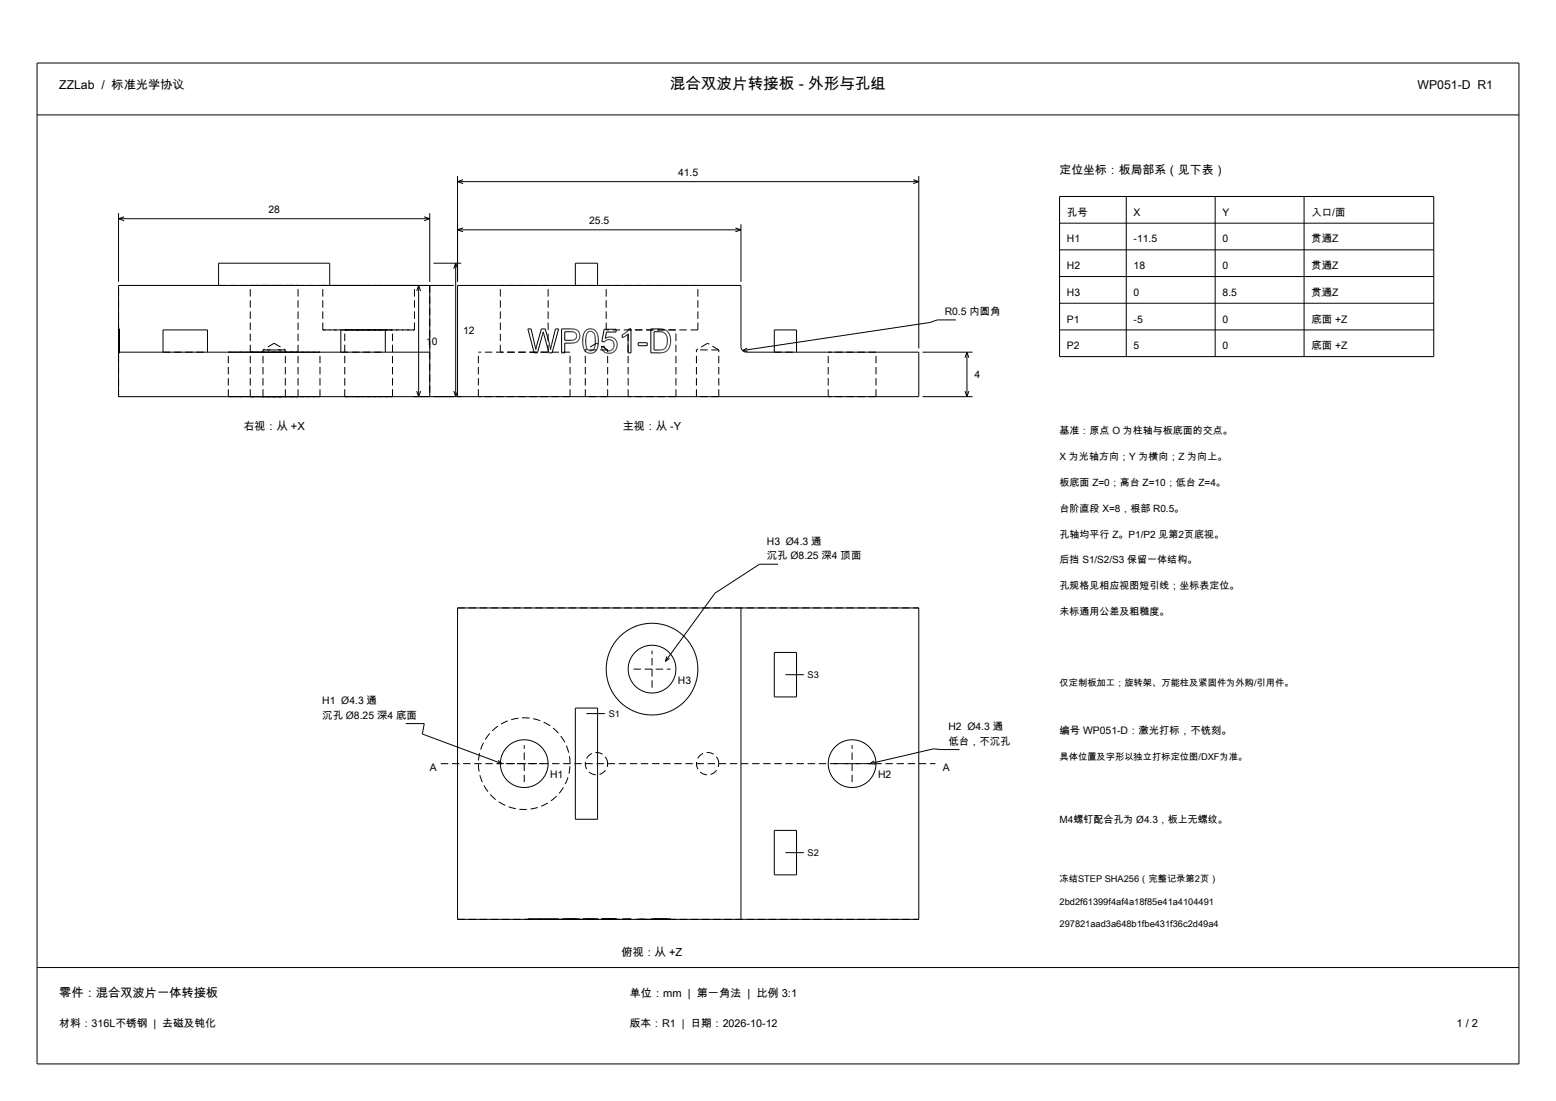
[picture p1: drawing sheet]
<svg xmlns="http://www.w3.org/2000/svg" width="420mm" height="297mm" viewBox="0 0 420 297" stroke-linecap="round" stroke-linejoin="round" font-family="sans-serif">
<g fill="none" stroke="#000" stroke-width=".27">
<path d="M10 17h400v270h-400zM10 31h400M32 57.5v18.5M32 59h84M32 59l1.5 .5M33.5 58.5l-1.5 .5M114.5 58.5l1.5 .5M116 57.5v18.5M116 59l-1.5 .5M123.5 47.5v28.5M123.5 49h124.5M123.5 49l1.5 .5"/>
<path d="M125 48.5l-1.5 .5M246.5 48.5l1.5 .5M248 47.5v46.5M248 49l-1.5 .5M286 53h101v43.2h-101zM304 53v43.2M328 53v43.2M352 53v43.2M59 77v-6h30v6M113 77v30M113 77l.5 1.5M113 77l-.5 1.5"/>
<path d="M116 77v18M117 71h7.5M122.5 77h-90.5v18M123 71v36M123 71l.5 1.5M123 71l-.5 1.5M123.5 62h76.5M123.5 62l1.5 .5M125 61.5l-1.5 .5M155.3 77v-6h6v6M198.5 61.5l1.5 .5M200 60.5v15.5"/>
<path d="M200 62l-1.5 .5M286 60.2h101M286 67.4h101M286 74.6h101M32 95v12h216v-12l-46.9-.1-.7-.3-.4-1.1v-16.5h-76.5v30M32 95h84M44 95v-6h12v6M92 95v-6h12v6M116 95v12M142.5 88.7h.9l1.2 5.6 1.5-5.6h1.1l1.4 5.6 1.3-5.6h.9l-1.8 6.5h-.8l-1.6-5.7-1.5 5.7h-.9zM151.6 88.7h2.4a1.97 1.97 0 0 1 2.1 .7 1.97 1.97 0 0 1 .2 2.2 2.09 2.09 0 0 1-2.2 1h-1.7v2.6h-.8zM152.4 89.5h1.7a1.2 1.2 0 0 1 1.5 1.1 1.2 1.2 0 0 1-1.5 1.2h-1.7z"/>
<path d="M155.3 91.5h-.1M158.1 89.2a2.08 2.08 0 0 1 2.4-.2 2.08 2.08 0 0 1 1 2.1 3.8 3.8 0 0 1-1.3 4.1 2.11 2.11 0 0 1-2.9-2.4 4.7 4.7 0 0 1 .8-3.6zM158.9 94.5h.1M159.8 89.5l-.7-.1-.5 .3-.3 .7-.2 1.2a3.3 3.3 0 0 0 .6 2.8l.2 .1M159.8 89.5h.1M159.9 89.5l.4 .3a6 6 0 0 1 .1 4.2l-.2 .2M160.2 94.3l-.6 .3-.7-.1M160.2 94.2v.1M163.1 88.8h3.2v.8h-2.6l-.3 1.7a2.16 2.16 0 0 1 3.2 1.5 2.16 2.16 0 0 1-2.5 2.5l-.9-.3-.7-.8-.2-.7 .8-.1a1.37 1.37 0 0 0 1.8 1.1 1.37 1.37 0 0 0 .8-1.9 1.4 1.4 0 0 0-1.1-1 1.4 1.4 0 0 0-1.4 .6l-.8-.1zM165.5 92.2h.1M167.9 90.3l1.2-.7 .7-.9h.5v6.5h-.8v-5.1l-1.6 1zM172.3 92.5h2.4v.7h-2.4z"/>
<path d="M175.7 88.7h2.2a2.89 2.89 0 0 1 3.1 3.8l-.5 1.5-.8 .9-1.3 .3h-2.7zM176.5 89.5h1.4a2.17 2.17 0 0 1 2.2 2.9 1.88 1.88 0 0 1-2.2 2h-1.4zM200.4 94.5l1.4 .3M201.7 93.9l-1.3 .6M209 95v-6h6v6M249 95h13.5M258 86.3h-5l-2 .7-50.6 7.5M261 95v12M261 95l.5 1.5M261 95l-.5 1.5M286 89h101M286 81.8h101"/>
<path d="M112.5 105.5l.5 1.5M113.5 105.5l-.5 1.5M122.5 105.5l.5 1.5M123.5 105.5l-.5 1.5M249 107h13.5M260.5 105.5l.5 1.5M261.5 105.5l-.5 1.5M210 152.2h-5l-12 7.8-13.4 18.4M180 177.1l-.4 1.3M180.7 177.6l-1.1 .8M200 164h48v84h-48M200 164v84"/>
<path d="M200 164h-76.5v84h76.5M209 176h6v12h-6zM109.5 195.2h5l-.5 2.8 21.5 8M155.3 191h6v30h-6zM158.3 192.5h5M212 182h5M134.1 206h1.4M134.4 205.1l1.1 .9M234.8 206l1.4 .1M236 205.3l-1.2 .7M259 202.2h-5l-2-.2-17.2 4M209 224h6v12h-6z"/>
<path d="M212 230h5M10 261h400"/>
<circle cx="176" cy="180.5" r="6.5"/>
<circle cx="176" cy="180.5" r="12.4"/>
<circle cx="141.5" cy="206" r="6.4"/>
<circle cx="230" cy="206" r="6.4"/>
</g>
<g fill="none" stroke="#000" stroke-width=".27" stroke-dasharray="2 1" stroke-linecap="butt">
<path d="M59 77h30M67.5 77h6.5M74 77h6.4M80.4 77h-12.9M87.1 77h12.4M99.5 77h12.4M111.9 77h-24.8M116 77v30M147.9 77h-12.8M155.3 77h6M188.4 77h-24.8M32 90.3v-.1"/>
<path d="M32 90.5v-.2M32 90.7v-.2M32 91v-.3M32 91.2v-.2M32 91.5v-.3M32 91.7v-.2M32 92v-.3M32 92.2v-.2M32 92.4v-.2M32 92.6v-.2M32 92.8v-.2M32 93v-.2"/>
<path d="M32 93.2v-.2M32 93.4v-.2M32 93.6v-.2M32 93.7v-.1M32 93.9v-.2M32 94v-.1M32 94.2v-.2M32 94.3v-.1M32 94.4v-.1M32 94.5v-.1M32 94.6v-.1M32 94.7v-.1"/>
<path d="M32 94.8v-.1M32 94.9v-.1M32 95v-.1M32 95.1v-.1M32 95.2v-.1M32 95.3v-.1M32 95.2v.1M32 95.1v.1M32 95v.1M32 94.9v.1M32 94.8v.1M32 94.7v.1"/>
<path d="M32 94.6v.1M32 94.5v.1M32 94.3v.2M32 94.2v.1M32 94v.2M32 93.8v.2M32 93.7v.1M32 93.5v.2M32 93.3v.2M32 93v.3M32 92.8v.2M32 92.5v.3"/>
<path d="M32 92.3v.2M32 92v.3M32 91.8v.2M32 91.5v.3M32 91.3v.2M32 91.1v.2M32 91v.1M32 90.8v.2M32 90.6v.2M32 90.5v.1M32 90.3v.2M32 90.2v.1"/>
<path d="M32 90.1v.1M32 90v.1M32 89.8v.2M32 89.7v.1M32 89.6v.1M32 89.5v.1M32 89.4v.1M32 89.3v.1M32 89.2v.1M32 89.1v.1M32 89v.1M32 88.9v.1"/>
<path d="M32 88.8v.1M32 88.7v.1M32 88.8v-.1M32 88.9v-.1M32 89v-.1M32 89.1v-.1M32 89.2v-.1M32 89.3v-.1M32 89.4v-.1M32 89.5v-.1M32 89.7v-.2M32 89.8v-.1"/>
<path d="M32 90v-.2M32 90.2v-.2M32 90.3v4.9M32 89.9v.4M32 89.5v.4M32 89.8v-.3M32 90.3v-.5M32 88.7v6.5M32 92.9v-4.2M32 93.3v-.4M32 93.6v-.3M32 94v-.4"/>
<path d="M32 94.3v-.3M32 94v.3M32 93.7v.3M32 93.2v.3M32 92.9v.3M32 92.6v.3M32 92.3v.3M32 88.7v3.3M32 93.1v-4.4M32 93.5v-.4M32 94.3v-.8M32 93.6v.4"/>
<path d="M32 93.3v.3M32 88.7v4.3M32 92.6v2.6M32 92.5v.1M32 92.4v.1M32 92.3v.1M32 92.2v.1M32 92.1v.1M32 92v.1M32 91.9v.1M32 91.8v.1M32 91.7v.1"/>
<path d="M32 91.6v.1M32 91.5v.1M32 91.4v.1M32 91.3v.1M32 91.2v.1M32 91.1v.1M32 90.9v.1M32 90.8v.1M32 90.7v.1M32 90.6v.1M32 90.4v.1M32 90.2v.2"/>
<path d="M32 89.9v.1M32 89.8v.1M32 93.5v-.1M32 93.6v-.1M32 93.8v-.1M32 93.9v-.1M32 94.1v-.1M32 94.2v-.1M32 94.4v.1M32 94.3v.1M32 94.1v.1M32 94v.1"/>
<path d="M32 93.9v.1M32 93.8v.1M32 93.6v.1M32 93.5v.1M32 93.4v.1M32 93.3v.1M32 93.2v.1M32 93.1v.1M32 93v.1M32 92.9v.1M32 92.8v.1M32 92.7v.1"/>
<path d="M32 92.6v.1M32 91v-.1M32 91.1v-.1M32 91.2v-.1M32 91.3v-.1M32 89.6v1.7M32 88.8v.8M32 92.1v-3.3M32 92.2v-.1M32 91.7v-.1M32 91.8v-.1M32 91.9v-.1"/>
<path d="M32 92v-.1M32 92.1v-.1M32 92.3v-.1M32 92.4v-.1M32 92.5v-.1M32 92.6v-.1M32 92.7v-.1M32 92.9v-.2M32 93.1v-.2M32 93.2v-.1M32 93.4v.2M32 92.5v.7"/>
<path d="M32 89.5v-.2M32 89.6v-.1M32 89.7v-.1M32 89.9v-.1M32 90v-.1M32 90.1v-.1M32 90.2v-.1M32 91.1v-.8M32 90.5v.2M32 90.3v.1M32 95.2v-5.1M32 93.7v.2"/>
<path d="M32 93.2v.2M32 92.9v.2M32 92.6v.2M32 92.1v.2M32 91.9v.2M32 91.7v.2M32 91.5v.2M32 90.9v.2M32 90.7v.2M32 90.4v.2M32 89.9v.2M32 89.6v.2"/>
<path d="M32 90.2h.1M32 90.3h.1M32 90.5h.1M32 90h.1M32 90.7h.1M32 89.8h.1M32 91h.1M32 89.7h.1M32 91.2h.1M32 89.5h.1M32 91.5h.1M32 89.4h.1"/>
<path d="M32 91.7h.1M32 89.3h.1M32 92h.1M32 89.2h.1M32 92.2h.1M32 89.1h.1M32 92.4h.1M32 89h.1M32 92.6h.1M32 88.9h.1M32 92.8h.1M32 88.8h.1"/>
<path d="M32 93h.1M32 93.2h.1M32 93.4h.1M32 88.7h.1M32 93.6h.1M32 93.7h.1M32 93.9h.1M32 94h.1M32 94.2h.1M32 94.3h.1M32 94.4h.1M32 94.5h.1"/>
<path d="M32 94.6h.1M32 94.7h.1M32 94.8h.1M32 94.9h.1M32 95h.1M32 95.1h.1M32 95.2h.1M32 89.6h.1M32 95.3h.1M32 90.1h.1M32 90.6h.1M32 90.8h.1"/>
<path d="M32 91.1h.1M32 91.3h.1M32 91.8h.1M32 92.3h.1M32 92.5h.1M32 93.3h.1M32 93.5h.1M32 93.8h.1M32 89.9h.1M32 93.1h.1M32 92.9h.1M32 92.1h.1"/>
<path d="M32 91.9h.1M32 91.6h.1M32 91.4h.1M32 90.4h.1M32 90.9h.1M32 94.1h.1M32 92.7h.1M32 93v.2M32 92.7v.2M32 92.4v.3M32 92v.4M32 91.6v.4"/>
<path d="M32 91.4v.2M32 90.4v-.1M32 90.5v-.1M32 90.8v-.1M32 91v-.2M32 91.3v-.2M32 91.6v-.3M32 92.4v-.4M32 92.7v-.3M32 93v-.1M32 93.3v-.1M32 93.5v-.2"/>
<path d="M32 89.5v2.3M32 90.6v-.1M32 90.8v-.2M32 90.9v-.1M32 91.4v-.1M32 91.5v-.1M32 91.6v-.1M32 89.5v4.9M32 90.4v-.2M32 90.7v-.1M32 91.4v-.2M32 91.7v-.3"/>
<path d="M32 91.9v-.2M32 92.1v-.2M32 92.3v-.2M32 93.4v-.1M32.1 90.2v.1M32.1 90.3v.2M32.1 90v.2M32.1 90.5v.2M32.1 89.8v.2M32.1 90.7v.3M32.1 89.7v.1M32.1 91v.2"/>
<path d="M32.1 89.5v.2M32.1 91.2v.3M32.1 89.4v.1M32.1 91.5v.2M32.1 89.3v.1M32.1 91.7v.3M32.1 89.2v.1M32.1 92v.2M32.1 89.1v.1M32.1 92.2v.2M32.1 89v.1M32.1 92.4v.2"/>
<path d="M32.1 88.9v.1M32.1 92.6v.2M32.1 88.8v.1M32.1 92.8v.2M32.1 93v.2M32.1 93.2v.2M32.1 88.7v.1M32.1 93.4v.2M32.1 93.6v.1M32.1 93.7v.2M32.1 93.9v.1M32.1 94v.2"/>
<path d="M32.1 94.2v.1M32.1 88.8v-.1M32.1 94.3v.1M32.1 94.4v.1M32.1 94.5v.1M32.1 88.9v-.1M32.1 94.6v.1M32.1 94.7v.1M32.1 89v-.1M32.1 94.8v.1M32.1 89.1v-.1M32.1 94.9v.1"/>
<path d="M32.1 89.2v-.1M32.1 95v.1M32.1 89.3v-.1M32.1 89.4v-.1M32.1 95.1v.1M32.1 89.5v-.1M32.1 89.6v-.1M32.1 89.7v-.1M32.1 95.2v.1M32.1 89.8v-.1M32.1 90v-.2M32.1 90.1v-.1"/>
<path d="M32.1 90.2v-.1M32.1 90.3v-.1M32.1 90.5v-.2M32.1 90.6v-.1M32.1 95.3v-.1M32.1 90.8v-.2M32.1 91v-.2M32.1 91.1v-.1M32.1 95.2v-.1M32.1 91.3v-.2M32.1 95.1v-.1M32.1 91.5v-.2"/>
<path d="M32.1 95v-.1M32.1 91.8v-.3M32.1 94.9v-.1M32.1 92v-.2M32.1 94.8v-.1M32.1 92.3v-.3M32.1 94.7v-.1M32.1 92.5v-.2M32.1 94.6v-.1M32.1 92.8v-.3M32.1 94.5v-.2M32.1 93v-.2"/>
<path d="M32.1 94.3v-.1M32.1 93.3v-.3M32.1 94.2v-.2M32.1 93.5v-.2M32.1 94v-.2M32.1 93.7v-.2M32.1 93.8v-.1M32.1 95.2v-4.9M32.1 88.7v6.5M32.1 90.3v-.4M32.1 89.9v-.4M32.1 93v-4.3"/>
<path d="M32.1 89.5v.3M32.1 89.8v.5M32.1 93.6v-.3M32.1 94v-.4M32.1 94.3v-.3M32.1 93.5v.8M32.1 93.1v.4M32.1 88.7v4.2M32.1 88.7v4.4M32.1 92.9v.4M32.1 93.3v.3M32.1 92v-3.3"/>
<path d="M32.1 93.6v.4M32.1 94v.3M32.1 92.6v-.3M32.1 92.9v-.3M32.1 94v-.3M32.1 93.2v-.3M32.1 93.5v-.3M32.1 95.2v-2.6M32.1 92.6v-.1M32.1 92.5v-.1M32.1 92.4v-.1M32.1 92.3v-.1"/>
<path d="M32.1 92.2v-.1M32.1 92.1v-.1M32.1 92v-.1M32.1 91.9v-.1M32.1 91.8v-.1M32.1 91.7v-.1M32.1 91.6v-.1M32.1 89.9v-.1M32.1 91.5v-.1M32.1 90v-.1M32.1 91.4v-.1M32.1 91.3v-.1"/>
<path d="M32.1 90.4v-.2M32.1 91.2v-.1M32.1 90.5v-.1M32.1 91v-.1M32.1 90.7v-.1M32.1 90.9v-.1M32.1 90.8v-.1M32.1 93.4v.1M32.1 93.5v.1M32.1 93.6v-.2M32.1 93.7v-.1M32.1 93.7v.1"/>
<path d="M32.1 93.8v.1M32.1 94.1v-.1M32.1 94v.1M32.1 94.2v-.1M32.1 94.1v.1M32.1 94.4v-.1M32.1 94.5v-.1M32.1 93.1v.1M32.1 92.9v.2M32.1 92.7v.2M32.1 92.6v.1M32.1 92.5v.1"/>
<path d="M32.1 92.4v.1M32.1 92.3v.1M32.1 92.2v.1M32.1 92.1v.1M32.1 92v.1M32.1 91.9v.1M32.1 91.8v.1M32.1 94v-.1M32.1 91.7v.1M32.1 93.9v-.1M32.1 91.6v.1M32.1 93.6v-.1"/>
<path d="M32.1 93.5v-.1M32.1 93.4v-.1M32.1 93.3v-.1M32.1 93.2v-.1M32.1 93.1v-.1M32.1 93v-.1M32.1 92.9v-.1M32.1 92.8v-.1M32.1 92.7v-.1M32.1 88.8v3.3M32.1 89.6v-.8M32.1 91.3v-1.7"/>
<path d="M32.1 91.2v.1M32.1 91.1v.1M32.1 91v.1M32.1 90.9v.1M32.1 93.2v-.7M32.1 95.2v-6.5M32.1 90.1v5.1M32.1 90.4v-.1M32.1 90.7v-.2M32.1 89.3v.2M32.1 89.5v.1M32.1 89.6v.1"/>
<path d="M32.1 89.8v.1M32.1 90.3v.8M32.1 89.9v.1M32.1 90v.1M32.1 90.1v.1M32.1 89.8v-.2M32.1 90.1v-.2M32.1 90.6v-.2M32.1 90.9v-.2M32.1 91.1v-.2M32.1 91.7v-.2M32.1 91.9v-.2"/>
<path d="M32.1 92.1v-.2M32.1 92.3v-.2M32.1 92.8v-.2M32.1 93.1v-.2M32.1 93.4v-.2M32.1 93.9v-.2M32.1 93.2v-.2M32.1 92.9v-.2M32.1 92.7v-.3M32.1 92.4v-.4M32.1 92v-.4M32.1 91.6v-.2"/>
<path d="M32.1 90.3v.1M32.1 90.4v.1M32.1 90.7v.1M32.1 90.8v.2M32.1 91.1v.2M32.1 91.3v.3M32.1 92v.4M32.1 92.4v.3M32.1 92.9v.1M32.1 93.2v.1M32.1 93.3v.2M32.1 91.8v-2.3"/>
<path d="M32.1 90.5v.1M32.1 90.6v.2M32.1 90.8v.1M32.1 91.3v.1M32.1 91.4v.1M32.1 91.5v.1M32.1 94.4v-4.9M32.1 90.2v.2M32.1 90.6v.1M32.1 91.2v.2M32.1 91.4v.3M32.1 91.7v.2"/>
<path d="M32.1 91.9v.2M32.1 92.1v.2M32.1 93.3v.1M44 95h12M61.6 95h12.4M67.5 95h6.5M67.5 95v-18M71 94.4h3M74 95h6.4M74 95h12.4M74 94.4h3M74 92.6l-3 1.8"/>
<path d="M74 92.6l3 1.8M77 94.4h-6M80.4 95h-12.9M80.4 95v-18M86.4 95h-24.8M87.1 89h12.4M87.1 89v-12M92 95h12M93.1 89h6.4M99.5 89h12.4M99.5 89h6.4M105.9 89h-12.8"/>
<path d="M111.9 89h-24.8M111.9 89v-12M135.1 95v-18M147.9 95v-18M147.9 95h-12.8M153.9 95h-24.8M161 92.6l-3 1.8M163.6 89v-12M164 94.4h-6M164 94.4l-3-1.8M182.4 89h-12.8M188.4 89v-12"/>
<path d="M188.4 89h-24.8M191 92.6l-3 1.8M194 94.4h-6M194 94.4l-3-1.8M209 95h6M236.5 95h-13M32 107v-30M61.6 107h12.4M61.6 107v-12M67.5 107h6.5M67.5 107v-12M71 107h3"/>
<path d="M71 107v-12.6M74 107h12.4M74 107h3M74 107h6.4M77 107h-6M77 107v-12.6M80.4 107h-12.9M80.4 107v-12M86.4 107h-24.8M86.4 107v-12M93.1 107h6.4M93.1 107v-18"/>
<path d="M99.5 107h6.4M105.9 107h-12.8M105.9 107v-18M129.1 107v-12M153.9 107h-24.8M153.9 107v-12M158 107v-12.6M164 107h-6M164 107v-12.6M169.6 107v-18M182.4 107h-12.8M182.4 107v-18"/>
<path d="M188 107v-12.6M194 107h-6M194 107v-12.6M223.5 107v-12M236.5 107h-13M236.5 107v-12M123.5 164h124.5M171 180.5h10M176 185.5v-10M119 206h133.5M136.5 206h10M141.5 211v-10"/>
<path d="M153.9 206a12.4 12.4 0 0 0-18.2-10.9 12.4 12.4 0 0 0-1.1 21.2 12.4 12.4 0 0 0 19.2-9.1l.1-1.2M164 206a3 3 0 0 0-4.3-2.7 3 3 0 0 0-.5 5.1 3 3 0 0 0 4.8-1.8v-.6M194 206a3 3 0 0 0-4.3-2.7 3 3 0 0 0-.5 5.1 3 3 0 0 0 4.8-1.8v-.6M225 206h10M230 211v-10M123.5 248h124.5M142.5 248h.9M142.5 248v-.1M142.5 247.9h1.7M143.4 248h.9M143.4 248v-.1M143.4 247.9h-.9"/>
<path d="M144.2 248h-1.7M144.2 248v-.1M144.2 247.9h.9M144.3 248h.1M144.3 247.9h-.9M144.4 248h.1M144.4 248v-.1M144.4 247.9h-.1M144.5 248h.1M144.5 248v-.1M144.5 247.9h-.1M144.6 248v-.1"/>
<path d="M144.6 247.9h-.1M144.6 248h.2M144.8 248h.1M144.8 247.9h-.2M144.9 248h1.2M144.9 248v-.1M144.9 247.9h-.1M145.1 248h-.9M145.1 248v-.1M145.1 247.9h1.3M146.1 248h1.1M146.1 248v-.1"/>
<path d="M146.1 247.9h-1.2M146.4 248h-1.3M146.4 248v-.1M146.4 247.9h.1M146.5 248h-.1M146.5 248v-.1M146.5 247.9h.1M146.6 248h-.1M146.6 248v-.1M146.6 247.9h.1M146.7 248h-.1M146.7 248v-.1"/>
<path d="M146.7 247.9h.1M146.8 248h-.1M146.8 247.9h1.4M147.2 248h.9M147.2 248v-.1M147.2 247.9h-1.1M148.1 248h.1M148.1 247.9h-.9M148.2 248h.1M148.2 248v-.1M148.2 247.9h-.1M148.2 248h-1.4"/>
<path d="M148.2 247.9h.8M148.3 248v-.1M148.3 247.9h-.1M148.3 248h.1M148.4 248v-.1M148.4 247.9h-.1M148.4 248h.1M148.5 248h.1M148.5 248v-.1M148.5 247.9h-.1M148.6 248v-.1M148.6 247.9h-.1"/>
<path d="M148.6 248h.1M148.7 248v-.1M148.7 247.9h-.1M148.7 248h.1M148.8 248h.1M148.8 247.9h-.1M148.9 248h1M148.9 247.9h-.1M149 248h-.8M149 248v-.1M149 247.9h1.8M149.9 248h.9"/>
<path d="M149.9 248v-.1M149.9 247.9h-1M150.8 248h-1.8M150.8 248v-.1M150.8 247.9h-.9M151.6 248h2.4M151.6 248v-.1M151.6 247.9h.8M152.4 248h-.8M152.4 248v-.1M152.4 247.9h1.7M152.4 248h1.7"/>
<path d="M154 248h.3M154 248v-.1M154 247.9h-2.4M154.1 247.9h.3M154.1 248h-1.7M154.1 248v-.1M154.1 247.9h.2M154.1 247.9h-1.7M154.1 248h.2M154.3 248h-.2M154.3 248v-.1M154.3 247.9h.1"/>
<path d="M154.3 247.9h-.2M154.3 248h.2M154.3 248h.3M154.3 247.9h-.3M154.4 247.9h.2M154.4 248h-.3M154.4 248v-.1M154.4 248h-.1M154.5 247.9h-.2M154.5 248h.2M154.5 248v-.1M154.6 248h-.2"/>
<path d="M154.6 248v-.1M154.6 247.9h.1M154.6 247.9h.2M154.6 248h.2M154.6 247.9h-.3M154.7 247.9h-.2M154.7 248h.1M154.7 248v-.1M154.7 248h-.1M154.7 247.9h.2M154.8 248h-.2M154.8 248v-.1"/>
<path d="M154.8 248h.2M154.8 247.9h-.2M154.8 247.9h-.1M154.8 247.9h.1M154.9 248h-.2M154.9 248v-.1M154.9 247.9h.1M154.9 248h-.1M155 247.9h-.2M155 248v-.1M155 247.9h.1M155 248h-.1"/>
<path d="M155 248h.1M155.1 248h-.1M155.1 248v-.1M155.1 247.9h-.1M155.1 248h.1M155.1 247.9h.1M155.1 247.9h.2M155.2 247.9h-.1M155.2 248v-.1M155.2 247.9h.1M155.2 248h-.1M155.2 248h.1"/>
<path d="M155.3 248h-.2M155.3 248v-.1M155.3 247.9h.1M155.3 248h-.1M155.3 247.9h-.1M155.3 248h.1M155.4 247.9h-.1M155.4 248v-.1M155.4 248h-.1M155.4 247.9h.1M155.4 248h.1M155.5 248h-.1"/>
<path d="M155.5 248v-.1M155.5 247.9h.1M155.5 247.9h-.1M155.5 248h.1M155.6 247.9h-.1M155.6 248v-.1M155.6 248h-.1M155.6 247.9h.1M155.6 248h.1M155.7 248h-.1M155.7 248v-.1M155.7 247.9h.1"/>
<path d="M155.7 248h.1M155.7 247.9h-.1M155.8 248h-.1M155.8 248v-.1M155.8 248h.1M155.8 247.9h-.1M155.8 247.9h.1M155.9 248h.1M155.9 248v-.1M155.9 247.9h-.1M155.9 248h-.1M155.9 247.9h.1"/>
<path d="M156 248v-.1M156 247.9h-.1M156 248h-.1M156 247.9h.1M156 248h.1M156.1 248h-.1M156.1 248v-.1M156.1 248h.1M156.1 247.9h-.1M156.1 247.9h.1M156.2 248v-.1M156.2 247.9h-.1"/>
<path d="M156.2 248h-.1M156.2 248h.1M156.2 247.9h.1M156.3 248h-.1M156.3 248v-.1M156.3 247.9h-.1M156.3 247.9h.1M156.3 248h.1M156.4 248h-.1M156.4 248v-.1M156.4 247.9h-.1M156.4 248h.1"/>
<path d="M156.4 247.9h.1M156.5 248h-.1M156.5 248v-.1M156.5 247.9h-.1M157.3 248v-.1M157.3 248h.1M157.3 247.9h.1M157.4 248h-.1M157.4 248v-.1M157.4 247.9h-.1M157.4 248h.1M157.4 247.9h.1"/>
<path d="M157.5 248v-.1M157.5 247.9h-.1M157.5 248h-.1M157.5 248h.1M157.5 247.9h.1M157.6 248h.1M157.6 248v-.1M157.6 247.9h-.1M157.6 248h-.1M157.6 247.9h.1M157.7 248v-.1M157.7 247.9h-.1"/>
<path d="M157.7 248h-.1M157.7 247.9h.1M157.7 248h.1M157.8 248h-.1M157.8 248v-.1M157.8 248h.1M157.8 247.9h-.1M157.8 247.9h.1M157.9 248h.1M157.9 248v-.1M157.9 247.9h-.1M157.9 248h-.1"/>
<path d="M157.9 247.9h.1M158 248h-.1M158 248v-.1M158 247.9h.1M158 248h.1M158 247.9h-.1M158.1 248h-.1M158.1 248v-.1M158.1 248h.1M158.1 247.9h-.1M158.1 247.9h.1M158.2 247.9h-.1"/>
<path d="M158.2 248v-.1M158.2 248h-.1M158.2 247.9h.1M158.2 248h.1M158.3 248h-.1M158.3 248v-.1M158.3 247.9h-.1M158.3 247.9h.1M158.3 248h.2M158.3 248h.1M158.4 248h-.1M158.4 248v-.1"/>
<path d="M158.4 247.9h.1M158.4 247.9h-.1M158.4 248h.1M158.5 248h-.1M158.5 248v-.1M158.5 247.9h.1M158.5 248h.1M158.5 247.9h-.2M158.5 247.9h-.1M158.6 248h-.1M158.6 248v-.1M158.6 247.9h.1"/>
<path d="M158.6 247.9h-.1M158.6 248h.1M158.7 248h-.1M158.7 248v-.1M158.7 247.9h-.1M158.7 248h.1M158.7 247.9h.1M158.7 248h.2M158.8 247.9h-.1M158.8 248v-.1M158.8 248h-.1M158.8 248h.1"/>
<path d="M158.8 247.9h.1M158.8 247.9h.2M158.9 247.9h-.1M158.9 248v-.1M158.9 248h-.1M158.9 248h.2M158.9 247.9h-.2M158.9 248h.1M158.9 247.9h.1M159 248h-.2M159 248v-.1M159 247.9h.1"/>
<path d="M159 248h-.1M159 247.9h-.1M159 248h.1M159.1 248h.1M159.1 248v-.1M159.1 247.9h-.2M159.1 248h-.1M159.1 247.9h.1M159.1 247.9h-.1M159.2 248h-.1M159.2 248v-.1M159.2 247.9h.1"/>
<path d="M159.2 247.9h-.1M159.2 248h.1M159.2 248h.2M159.3 248h-.1M159.3 248v-.1M159.3 247.9h-.1M159.3 247.9h.1M159.3 248h.1M159.4 247.9h.1M159.4 248h-.1M159.4 248v-.1M159.4 248h.1"/>
<path d="M159.4 247.9h-.2M159.4 247.9h.2M159.4 247.9h-.1M159.5 248h-.1M159.5 248v-.1M159.5 247.9h-.1M159.5 247.9h.1M159.5 248h.1M159.6 248h-.2M159.6 248v-.1M159.6 247.9h.1M159.6 248h-.1"/>
<path d="M159.6 247.9h-.1M159.6 248h.1M159.6 248h.2M159.7 248h-.1M159.7 248v-.1M159.7 247.9h-.1M159.7 247.9h.1M159.7 248h.1M159.7 247.9h.2M159.8 248h.1M159.8 248v-.1M159.8 247.9h-.2"/>
<path d="M159.8 248h-.1M159.8 247.9h-.1M159.8 247.9h.1M159.9 248h.1M159.9 248v-.1M159.9 247.9h-.1M159.9 248h-.2M159.9 247.9h.1M159.9 248h-.1M160 248h-.1M160 248v-.1M160 247.9h-.1"/>
<path d="M160 248h.1M160 247.9h.1M160 247.9h.2M160.1 248h-.1M160.1 248v-.1M160.1 247.9h-.1M160.1 248h.1M160.1 247.9h.1M160.2 248h-.1M160.2 248v-.1M160.2 247.9h-.1M160.2 248h-.2"/>
<path d="M160.2 247.9h.1M160.2 248h.1M160.3 248h-.1M160.3 248v-.1M160.3 247.9h-.1M160.3 248h.1M160.3 247.9h.1M160.4 248h-.1M160.4 248v-.1M160.4 248h.1M160.4 247.9h-.1M160.4 247.9h.1"/>
<path d="M160.4 247.9h.2M160.5 248h-.1M160.5 248v-.1M160.5 248h.1M160.5 247.9h-.1M160.5 247.9h.1M160.6 248h-.1M160.6 248v-.1M160.6 248h-.2M160.6 247.9h.1M160.6 248h.1M160.6 247.9h-.1"/>
<path d="M160.7 248h-.1M160.7 248v-.1M160.7 247.9h-.1M160.7 247.9h.1M160.7 248h.1M160.8 248h-.1M160.8 248v-.1M160.8 247.9h.1M160.8 248h.1M160.8 247.9h-.1M160.9 248h-.1M160.9 248v-.1"/>
<path d="M160.9 247.9h.1M160.9 248h.1M160.9 247.9h-.1M161 248v-.1M161 247.9h-.1M161 248h-.1M161 247.9h.1M161 248h.1M161.1 248h-.1M161.1 248v-.1M161.1 247.9h-.1M161.1 248h.1"/>
<path d="M161.1 247.9h.1M161.2 248v-.1M161.2 247.9h-.1M161.2 248h-.1M161.2 247.9h.1M161.2 248h.1M161.3 248h-.1M161.3 248v-.1M161.3 247.9h-.1M161.3 248h.1M161.3 247.9h.1M161.4 248v-.1"/>
<path d="M161.4 247.9h-.1M161.4 248h-.1M161.4 247.9h.1M161.4 248h.1M161.5 248v-.1M161.5 247.9h-.1M161.5 248h-.1M162.3 248h.8M162.3 248v-.1M162.3 247.9h.1M162.4 248h-.1M162.4 248v-.1"/>
<path d="M162.4 247.9h.1M162.4 248h.7M162.4 247.9h.8M162.5 248h-.1M162.5 248v-.1M162.5 247.9h.1M162.6 248h-.1M162.6 248v-.1M162.6 247.9h.1M162.7 248h-.1M162.7 248v-.1M162.7 247.9h.1"/>
<path d="M162.8 248h-.1M162.8 248v-.1M162.8 247.9h.1M162.9 248h-.1M162.9 248v-.1M162.9 247.9h.1M163 248h-.1M163 248v-.1M163 247.9h.1M163.1 248h3.2M163.1 248v-.1M163.1 247.9h-.7"/>
<path d="M163.1 248h-.1M163.1 247.9h.1M163.1 248h.1M163.1 247.9h-.8M163.2 248h-.1M163.2 248v-.1M163.2 247.9h-.1M163.2 248h-.8M163.2 247.9h.1M163.2 248h.1M163.3 248h-.1M163.3 248v-.1"/>
<path d="M163.3 248h.1M163.3 247.9h-.1M163.3 247.9h.1M163.4 248v-.1M163.4 247.9h-.1M163.4 248h.1M163.4 247.9h.3M163.4 248h-.1M163.4 247.9h.1M163.5 248h-.1M163.5 248v-.1M163.5 248h.1"/>
<path d="M163.5 247.9h-.1M163.5 247.9h.1M163.5 248h.2M163.6 248h.1M163.6 248v-.1M163.6 247.9h-.1M163.6 248h-.1M163.6 247.9h.1M163.7 248h.1M163.7 248v-.1M163.7 247.9h-.2M163.7 247.9h-.1"/>
<path d="M163.7 248h-.1M163.7 247.9h.1M163.7 248h-.3M163.7 247.9h2.6M163.8 248h-.1M163.8 248v-.1M163.8 247.9h.1M163.8 248h.2M163.8 247.9h-.1M163.8 248h.1M163.9 248h-.1M163.9 248v-.1"/>
<path d="M163.9 247.9h.1M163.9 248h.1M163.9 247.9h-.1M164 248h.1M164 248v-.1M164 247.9h-.2M164 248h-.1M164 247.9h.1M164 248h.2M164 247.9h-.1M164.1 248h-.1M164.1 248v-.1"/>
<path d="M164.1 247.9h.1M164.1 248h.2M164.1 247.9h-.1M164.2 248h.1M164.2 248v-.1M164.2 247.9h-.2M164.2 248h-.1M164.2 247.9h.1M164.3 248h.1M164.3 248v-.1M164.3 247.9h-.2M164.3 247.9h-.1"/>
<path d="M164.3 248h-.1M164.3 247.9h.1M164.4 248h-.1M164.4 248v-.1M164.4 247.9h.1M164.4 248h.1M164.4 247.9h-.1M164.4 248h.2M164.5 248h-.1M164.5 248v-.1M164.5 247.9h.1M164.5 247.9h.2"/>
<path d="M164.5 248h.2M164.5 247.9h-.1M164.6 248h.1M164.6 248v-.1M164.6 247.9h-.2M164.6 248h-.1M164.6 247.9h.2M164.7 248v-.1M164.7 247.9h-.2M164.7 248h-.2M164.7 247.9h.1M164.7 248h.1"/>
<path d="M164.7 247.9h-.1M164.8 248h-.2M164.8 248v-.1M164.8 247.9h.1M164.8 248h.1M164.8 247.9h-.1M164.8 248h-.1M164.9 248v-.1M164.9 247.9h-.1M164.9 248h.1M164.9 248h-.1M164.9 247.9h.1"/>
<path d="M164.9 247.9h.2M165 248v-.1M165 247.9h-.1M165 248h.1M165 248h-.1M165 247.9h.1M165.1 248h-.2M165.1 248v-.1M165.1 247.9h.1M165.1 248h.1M165.1 247.9h-.1M165.1 248h-.1"/>
<path d="M165.1 248h.2M165.2 248h-.1M165.2 248v-.1M165.2 247.9h.1M165.2 248h.1M165.2 247.9h-.1M165.3 248h.1M165.3 248v-.1M165.3 247.9h-.2M165.3 248h-.1M165.3 247.9h.1M165.3 247.9h-.1"/>
<path d="M165.3 247.9h.2M165.4 248v-.1M165.4 247.9h-.1M165.4 248h.1M165.4 248h-.1M165.4 247.9h.1M165.5 248h-.2M165.5 248v-.1M165.5 247.9h.1M165.5 247.9h-.1M165.5 248h-.1M165.5 248h.1"/>
<path d="M165.6 248h-.1M165.6 248v-.1M165.6 247.9h-.1M165.6 248h.1M165.6 247.9h.1M165.7 248v-.1M165.7 247.9h-.1M165.7 248h-.1M165.7 248h.1M165.7 247.9h.1M165.8 248h-.1M165.8 248v-.1"/>
<path d="M165.8 247.9h-.1M165.8 248h.1M165.8 247.9h.1M165.9 248v-.1M165.9 247.9h-.1M165.9 248h-.1M165.9 247.9h.1M165.9 248h.1M166 248h-.1M166 248v-.1M166 247.9h.1M166 248h.1"/>
<path d="M166 247.9h-.1M166.1 248v-.1M166.1 247.9h-.1M166.1 248h-.1M166.1 247.9h.1M166.1 248h.1M166.2 248h-.1M166.2 248v-.1M166.2 247.9h.1M166.2 248h.1M166.2 247.9h-.1M166.3 248h-.1"/>
<path d="M166.3 248v-.1M166.3 247.9h-.1M166.3 248h-2.6M166.3 247.9h-3.2M166.3 247.9h.1M166.3 248h.1M166.4 248h-.1M166.4 248v-.1M166.4 247.9h-.1M166.4 247.9h.1M166.4 248h.1M166.5 248h-.1"/>
<path d="M166.5 248v-.1M166.5 247.9h-.1M166.5 248h.1M166.5 247.9h.1M166.6 248v-.1M166.6 247.9h-.1M166.6 248h-.1M167.9 248h.2M167.9 248v-.1M167.9 247.9h.2M168.1 248h.2M168.1 248v-.1"/>
<path d="M168.1 247.9h-.2M168.1 248h-.2M168.1 247.9h.2M168.3 248h.1M168.3 248v-.1M168.3 247.9h-.2M168.3 248h-.2M168.3 247.9h.2M168.4 248h.2M168.4 248v-.1M168.4 247.9h-.1M168.5 248h-.2"/>
<path d="M168.5 248v-.1M168.5 247.9h.3M168.6 248h.1M168.6 248v-.1M168.6 247.9h-.2M168.7 248h.1M168.7 248v-.1M168.7 247.9h-.1M168.8 248h-.3M168.8 248v-.1M168.8 247.9h.2M168.8 248h.2"/>
<path d="M168.8 247.9h-.1M169 248h.1M169 248v-.1M169 247.9h-.2M169 248h-.2M169 247.9h.2M169.1 248h.1M169.1 248v-.1M169.1 247.9h-.1M169.2 248h-.2M169.2 248v-.1M169.2 247.9h.2"/>
<path d="M169.2 248h.1M169.2 247.9h-.1M169.3 248h.1M169.3 248v-.1M169.3 247.9h-.1M169.4 248h-.2M169.4 248v-.1M169.4 247.9h.1M169.4 248h.1M169.4 247.9h-.1M169.5 248h-.1M169.5 248v-.1"/>
<path d="M169.5 247.9h.8M169.5 248h.1M169.5 247.9h-.1M169.6 248h.1M169.6 248v-.1M169.6 247.9h-.1M169.7 248h.1M169.7 248v-.1M169.7 247.9h-.1M169.8 248v-.1M169.8 247.9h-.1M169.8 248h.5"/>
<path d="M170.3 248h-.8M170.3 248v-.1M170.3 247.9h-.5M172.3 248v-.1M172.3 247.9h2.4M174.7 248h-2.4M174.7 248v-.1M175.7 248h2.2M175.7 248v-.1M175.7 247.9h2.3M176.5 247.9h1.4M176.5 248v-.1"/>
<path d="M176.5 248h1.4M177.9 247.9h.2M177.9 248h-1.4M177.9 248v-.1M177.9 248h.4M177.9 247.9h-2.2M177.9 247.9h-1.4M177.9 248h.2M178 248h-2.3M178 248v-.1M178 247.9h.3M178.1 247.9h-.2"/>
<path d="M178.1 248h.1M178.1 248v-.1M178.1 247.9h.1M178.1 248h-.2M178.2 247.9h-.1M178.2 248h.2M178.2 248v-.1M178.2 247.9h.2M178.2 248h-.1M178.3 248h.3M178.3 248v-.1M178.3 247.9h-.4"/>
<path d="M178.3 248h-.3M178.3 247.9h.1M178.4 247.9h-.2M178.4 248h.1M178.4 248v-.1M178.4 247.9h.2M178.4 248h-.2M178.4 248h-.1M178.5 247.9h-.1M178.5 248h.1M178.5 248v-.1M178.6 247.9h.1"/>
<path d="M178.6 248h-.2M178.6 248v-.1M178.6 248h.1M178.6 247.9h-.3M178.6 247.9h-.1M178.7 247.9h.1M178.7 248h-.1M178.7 248v-.1M178.7 248h.1M178.7 247.9h-.1M178.8 247.9h.1M178.8 248h-.1"/>
<path d="M178.8 248v-.1M178.8 247.9h-.1M178.8 248h.1M178.8 248h.2M178.9 247.9h.1M178.9 248h-.1M178.9 248v-.1M178.9 247.9h-.1M178.9 248h.1M178.9 247.9h.2M179 248h.1M179 248v-.1"/>
<path d="M179 247.9h-.2M179 247.9h.1M179 248h-.1M179 247.9h-.1M179.1 248h-.2M179.1 248v-.1M179.1 247.9h.1M179.1 248h.1M179.1 247.9h-.1M179.1 248h-.1M179.2 248h-.1M179.2 248v-.1"/>
<path d="M179.2 247.9h.1M179.2 247.9h-.1M179.2 248h.1M179.3 248h-.1M179.3 248v-.1M179.3 247.9h.1M179.3 247.9h-.1M179.3 248h.1M179.3 248h.2M179.4 248h-.1M179.4 248v-.1M179.4 247.9h.1"/>
<path d="M179.4 247.9h-.1M179.4 248h.1M179.5 248h.1M179.5 248v-.1M179.5 247.9h-.2M179.5 248h-.1M179.5 247.9h.1M179.5 247.9h-.1M179.6 248h-.1M179.6 248v-.1M179.6 247.9h.1M179.6 248h.1"/>
<path d="M179.6 247.9h-.1M179.7 248h-.1M179.7 248v-.1M179.7 248h.1M179.7 247.9h-.1M179.7 247.9h.1M179.8 247.9h-.1M179.8 248v-.1M179.8 248h.1M179.8 248h-.1M179.8 247.9h.1M179.9 247.9h-.1"/>
<path d="M179.9 248v-.1M179.9 248h-.1M179.9 247.9h.1M179.9 248h.1M180 248h-.1M180 248v-.1M180 247.9h-.1M180 247.9h.1M180 248h.1M180.1 248h-.1M180.1 248v-.1M180.1 247.9h-.1"/>
<path d="M180.1 248h.1M180.1 247.9h.1M180.2 248h-.1M180.2 248v-.1M180.2 247.9h.1M180.2 248h.2M180.2 247.9h-.1M180.3 248h-.1M180.3 248v-.1M180.3 247.9h.1M180.4 248h.1M180.4 248v-.1"/>
<path d="M180.4 247.9h-.2M180.4 248h-.1M180.4 247.9h.1M180.5 248v-.1M180.5 247.9h-.1M180.5 248h-.1M180.5 247.9h.1M180.5 248h.1M180.6 248h-.1M180.6 248v-.1M180.6 247.9h.1M180.6 248h.1"/>
<path d="M180.6 247.9h-.1M180.7 248h-.1M180.7 248v-.1M180.7 248h.1M180.7 247.9h-.1M180.7 247.9h.1M180.8 248h-.1M180.8 248v-.1M180.8 247.9h-.1M180.8 247.9h.1M180.8 248h.1M180.9 248h-.1"/>
<path d="M180.9 248v-.1M180.9 247.9h-.1M180.9 248h.1M180.9 247.9h.1M181 248h-.1M181 248v-.1M181 247.9h-.1"/>
</g>
<text font-size="4.2" x="180.8" y="24">混合双波片转接板 - 外形与孔组</text>
<g font-size="3.3">
<text x="16" y="24">ZZLab / 标准光学协议</text>
<text x="382.6" y="24">WP051-D R1</text>
<text x="16" y="269">零件：混合双波片一体转接板</text>
</g>
<text font-size="3.2" x="286" y="47">定位坐标：板局部系（见下表）</text>
<g font-size="3">
<text x="65.7" y="116">右视：从 +X</text>
<text x="168.1" y="116">主视：从 -Y</text>
<text x="167.8" y="258">俯视：从 +Z</text>
<text x="170" y="269">单位：mm | 第一角法 | 比例 3:1</text>
<text x="393.2" y="277">1 / 2</text>
</g>
<g font-size="2.9">
<text x="16" y="277">材料：316L不锈钢 | 去磁及钝化</text>
<text x="170" y="277">版本：R1 | 日期：2026-10-12</text>
</g>
<g font-size="2.8">
<text x="183" y="47.5">41.5</text>
<text x="72.4" y="57.5">28</text>
<text x="288" y="58.2">孔号</text>
<text x="306" y="58.2">X</text>
<text x="330" y="58.2">Y</text>
<text x="354" y="58.2">入口/面</text>
<text x="159" y="60.5">25.5</text>
<text x="288" y="65.4">H1</text>
<text x="306" y="65.4">-11.5</text>
<text x="330" y="65.4">0</text>
<text x="354" y="65.4">贯通Z</text>
<text x="288" y="72.6">H2</text>
<text x="306" y="72.6">18</text>
<text x="330" y="72.6">0</text>
<text x="354" y="72.6">贯通Z</text>
<text x="288" y="79.8">H3</text>
<text x="306" y="79.8">0</text>
<text x="330" y="79.8">8.5</text>
<text x="354" y="79.8">贯通Z</text>
<text x="125" y="90">12</text>
<text x="255" y="85">R0.5 内圆角</text>
<text x="288" y="87">P1</text>
<text x="306" y="87">-5</text>
<text x="330" y="87">0</text>
<text x="354" y="87">底面 +Z</text>
<text x="115" y="93">10</text>
<text x="288" y="94.2">P2</text>
<text x="306" y="94.2">5</text>
<text x="330" y="94.2">0</text>
<text x="354" y="94.2">底面 +Z</text>
<text x="263" y="102">4</text>
<text x="207" y="147">H3 Ø4.3 通</text>
<text x="207" y="150.9">沉孔 Ø8.25 深4 顶面</text>
<text x="183" y="184.5">H3</text>
<text x="87" y="190">H1 Ø4.3 通</text>
<text x="87" y="193.9">沉孔 Ø8.25 深4 底面</text>
<text x="256" y="197">H2 Ø4.3 通</text>
<text x="256" y="200.9">低台，不沉孔</text>
<text x="286" y="198">编号 WP051-D：激光打标，不铣刻。</text>
<text x="116" y="208">A</text>
<text x="148.5" y="210">H1</text>
<text x="237" y="210">H2</text>
<text x="254.5" y="208">A</text>
</g>
<g font-size="2.7">
<text x="286" y="117">基准：原点 O 为柱轴与板底面的交点。</text>
<text x="286" y="124">X 为光轴方向；Y 为横向；Z 为向上。</text>
<text x="286" y="131">板底面 Z=0；高台 Z=10；低台 Z=4。</text>
<text x="286" y="138">台阶直段 X=8，根部 R0.5。</text>
<text x="286" y="145">孔轴均平行 Z。P1/P2 见第2页底视。</text>
<text x="286" y="152">后挡 S1/S2/S3 保留一体结构。</text>
<text x="286" y="159">孔规格见相应视图短引线；坐标表定位。</text>
<text x="286" y="166">未标通用公差及粗糙度。</text>
<text x="286" y="222">M4螺钉配合孔为 Ø4.3，板上无螺纹。</text>
</g>
<g font-size="2.5">
<text x="218" y="183">S3</text>
<text x="286" y="185">仅定制板加工；旋转架、万能柱及紧固件为外购/引用件。</text>
<text x="164.3" y="193.5">S1</text>
<text x="286" y="205">具体位置及字形以独立打标定位图/DXF为准。</text>
<text x="218" y="231">S2</text>
<text x="286" y="238">冻结STEP SHA256（完整记录第2页）</text>
<text x="286" y="244">2bd2f61399f4af4a18f85e41a4104491</text>
<text x="286" y="250">297821aad3a648b1fbe431f36c2d49a4</text>
</g>
</svg>
